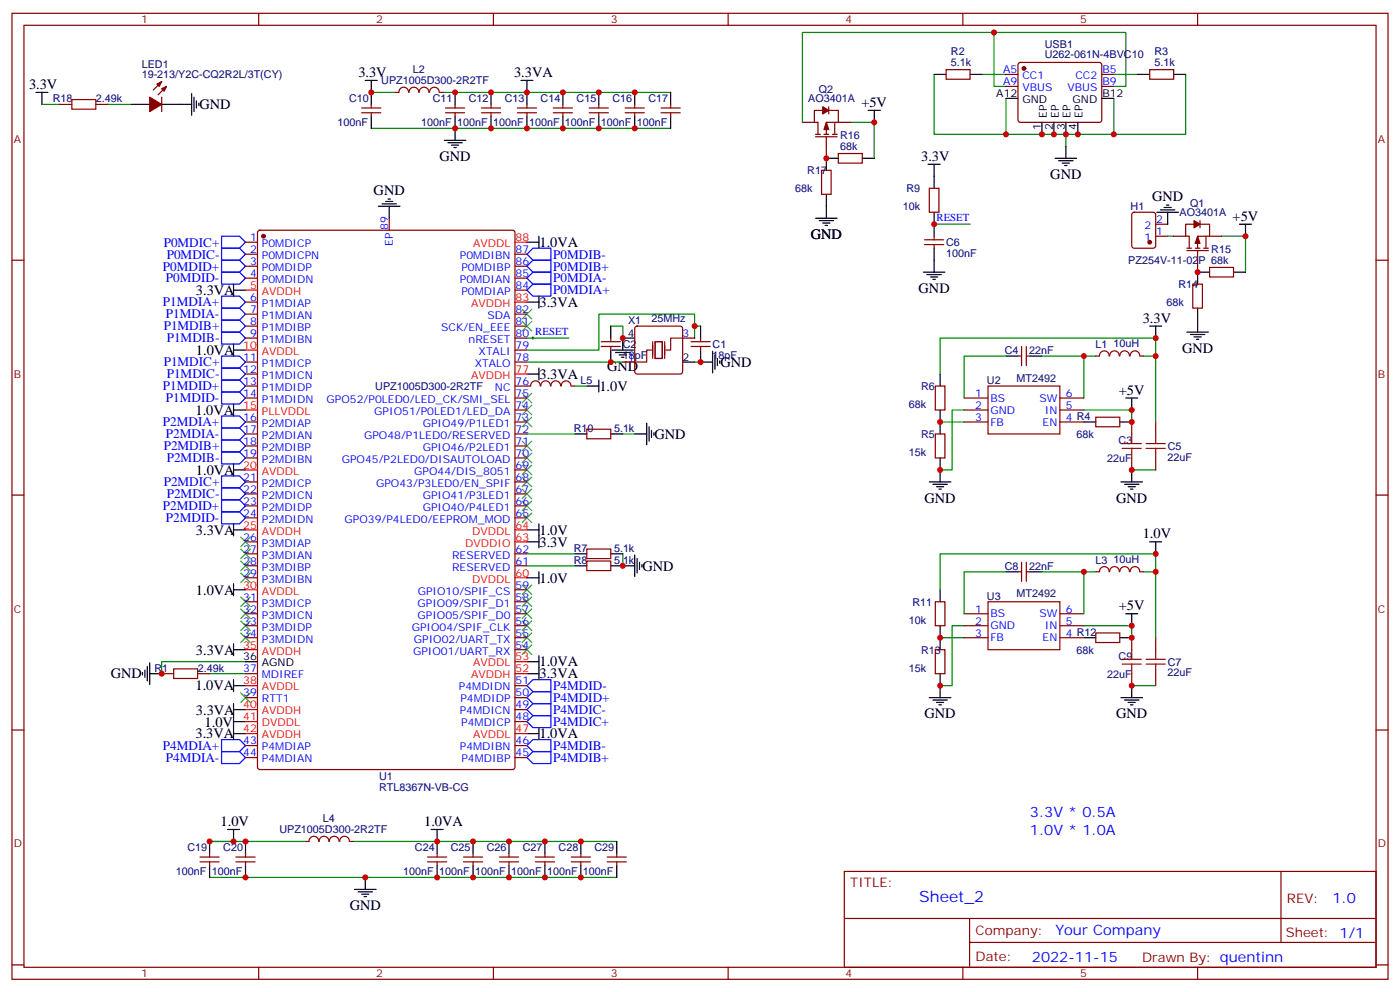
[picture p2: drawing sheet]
<svg xmlns="http://www.w3.org/2000/svg" width="412mm" height="292mm" viewBox="0 0 412 292" stroke-linecap="round" stroke-linejoin="round" font-family="sans-serif">
<g fill="none" stroke="#870000" stroke-width=".35">
<path d="M3.5 3.9h405.4v284.4h-405.4zM7.1 7.4h398.2v277.3h-398.2zM76.2 3.9v3.5M145.3 3.9v3.5M214.5 3.9v3.5M283.6 3.9v3.5M300.1 18.6l.5-.2h23.2l.5 .2 .3 .5-.1 16.5-.7 .4h-23.5l-.4-.7v-16.2zM352.8 3.9v3.5M17.6 30.7h3.6M28.2 30.7h3.5M47.6 24l-2.4 2.5M47.6 28.6v4.2"/>
<path d="M49 25.4l-2.4 2.5M106.5 33.2h5.7M106.5 31.8h5.7M109.4 30.7v1.1M109.4 33.2v1.1M116.4 27.2h1.1M117.5 27.2a1.41 1.41 0 0 1 1.4-1.5 1.41 1.41 0 0 1 1.4 1.5M120.5 27.2a1.41 1.41 0 0 1 1.4-1.5 1.41 1.41 0 0 1 1.4 1.5M123.5 27.2a1.41 1.41 0 0 1 1.4-1.5 1.41 1.41 0 0 1 1.4 1.5M126.5 27.2a1.41 1.41 0 0 1 1.4-1.5 1.41 1.41 0 0 1 1.5 1.5M129.5 27.2h1M131.2 33.2h5.7"/>
<path d="M131.2 31.8h5.7M134.1 30.7v1.1M134.1 33.2v1.1M141.8 33.2h5.7M141.8 31.8h5.7M144.6 30.7v1.1M144.6 33.2v1.1M152.4 33.2h5.6M152.4 31.8h5.6M155.2 30.7v1.1M155.2 33.2v1.1M163 33.2h5.6"/>
<path d="M163 31.8h5.6M165.8 30.7v1.1M165.8 33.2v1.1M173.6 33.2h5.6M173.6 31.8h5.6M176.4 30.7v1.1M176.4 33.2v1.1M184.1 33.2h5.7M184.1 31.8h5.7M187 30.7v1.1M187 33.2v1.1M194.7 33.2h5.7"/>
<path d="M194.7 31.8h5.7M197.6 30.7v1.1M197.6 33.2v1.1M236.4 36h3.5M240.2 39.5h1.5M242.4 32.5h-2.5v3.5h1v3.5M242.7 39.5h1.4M244.1 32.5h2.8v3.5M244.1 31.4v2.1M245.2 39.5h1.4M245.9 36v3.5M246.9 36h-3.5v3.5"/>
<path d="M246.9 36h3.6M278.7 20.5h7.1v2.8h-7.1zM296.3 21.9h3.6M296.3 25.4h3.6M324.6 21.9h3.5M324.6 25.4h3.5M338.7 20.5h7v2.8h-7zM240.2 40.3h6.4M242 50.1h2.8v7.1h-2.8zM243.4 40.3v6.3M246.9 45.2h7.1v2.8h-7.1zM273.8 55.4h2.8v7.1h-2.8z"/>
<path d="M3.5 76.6h3.6M72.3 71.3h3.5M72.3 74.8h3.5M72.3 78.4h3.5M76.1 68l.5-.2h74.4l.6 .4 .1 157.6-.5 .7h-74.6l-.7-.4-.1-157.6zM114.7 64.2v3.6M151.7 74.8h3.5M151.7 78.4h3.5M272.3 72h5.7M272.3 70.6h5.7M275.2 69.5v1.1M275.2 72v1.1"/>
<path d="M333.6 62.7l.5-.2h5.6l.7 .4v9.5l-.4 .6-5.9 .1-.7-.5v-9.4zM340.4 69.5h3.6M340.4 66h3.6M345.7 69.5h3.5M349.6 73.8h6.4M349.6 73.1h1.4M351.7 66h-2.5v3.5h1.1v3.6M352.1 73.1h1.4M352.8 73.8v6.3M353.5 66h2.8v3.5M353.5 64.9v2.2M354.5 73.1h1.5"/>
<path d="M355.2 69.5v3.6M356.3 78.7h7.1v2.8h-7.1zM356.3 69.5h-3.5v3.6M356.3 69.5h3.5M405.3 76.6h3.6M72.3 99.5h3.5M72.3 81.9h3.5M72.3 88.9h3.5M72.3 92.5h3.5M72.3 96h3.5M151.7 99.5h3.5M151.7 81.9h3.5"/>
<path d="M151.7 92.5h3.5M151.7 96h3.5M151.7 85.4h3.5M179.9 99.5v1.1M187.2 96.2l.5-.2h12.7l.5 .2 .2 .5v12.7l-.3 .5-.4 .2h-12.7l-.5-.2-.2-.5v-12.7zM201.1 99.5h3.5M206.4 99.5v1.1M351.4 83.6h2.8v7.1h-2.8zM72.3 113.6h3.5M72.3 117.2h3.5M72.3 106.6h3.5M72.3 110.1h3.5"/>
<path d="M151.7 113.6h4.6M151.7 117.2h3.5M151.7 106.6h3.5M151.7 103h3.5M156.3 113.6a1.41 1.41 0 0 1 1.4-1.5 1.41 1.41 0 0 1 1.4 1.5M159.3 113.6a1.41 1.41 0 0 1 1.4-1.5 1.41 1.41 0 0 1 1.4 1.5M162.3 113.6a1.41 1.41 0 0 1 1.4-1.5 1.41 1.41 0 0 1 1.4 1.5M165.3 113.6a1.41 1.41 0 0 1 1.5-1.5 1.41 1.41 0 0 1 1.4 1.5M168.3 113.6h1M177.1 102h5.6M177.1 100.6h5.6M179.9 102v1"/>
<path d="M183.4 106.6h3.6M203.6 102h5.6M203.6 100.6h5.6M206.4 102v1M275.5 113.6h2.8v7.1h-2.8zM284 117.2h7M291 113.6h21.2v14.1h-21.2zM299.9 104.8h1M300.9 102v5.6M302.3 102v5.6M302.3 104.8h1.1M312.2 117.2h7.1"/>
<path d="M326.7 104.8a1.41 1.41 0 0 0-1.4-1.5 1.41 1.41 0 0 0-1.4 1.5h-1.1M326.9 104.8a1.41 1.41 0 0 1 1.4-1.5 1.41 1.41 0 0 1 1.4 1.5M329.9 104.8a1.41 1.41 0 0 1 1.4-1.5 1.41 1.41 0 0 1 1.4 1.5M332.9 104.8a1.41 1.41 0 0 1 1.4-1.5 1.41 1.41 0 0 1 1.4 1.5M335.8 104.8h1.1M72.3 124.2h3.5M72.3 127.7h3.5M72.3 131.3h3.5M72.3 134.8h3.5M151.7 120.7h3.5M151.7 124.2h3.5M151.7 127.7h3.5"/>
<path d="M151.7 131.3h3.5M151.7 134.8h3.5M151.7 138.3h3.5M172.9 126.3h7v2.9h-7zM275.5 127.7h2.8v7.1h-2.8zM284 120.7h7M284 124.2h7M312.2 120.7h7.1M312.2 124.2h7.1M322.8 122.8h7v2.8h-7zM333.4 124.2v3.5M333.4 134.8v3.5"/>
<path d="M340.4 124.2v3.5M340.4 134.8v3.5M3.5 145.7h3.6M72.3 141.9h3.5M72.3 145.4h3.5M72.3 148.9h3.5M72.3 152.4h3.5M72.3 159.5h3.5M151.7 141.9h3.5M151.7 145.4h3.5M151.7 148.9h3.5M151.7 152.4h3.5"/>
<path d="M405.3 145.7h3.6M72.3 163h3.5M72.3 166.5h3.5M72.3 170.1h3.5M72.3 177.1h3.5M151.7 163h3.5M151.7 166.5h3.5M151.7 177.1h3.5M151.7 173.6h3.5M172.9 165.1h7v2.9h-7zM172.9 161.6h7v2.8h-7zM275.5 177.1h2.8v7.1h-2.8z"/>
<path d="M291 177.1h21.2v14.1h-21.2zM299.9 168.3h1M300.9 165.5v5.6M302.3 168.3h1.1M302.3 165.5v5.6M322.8 168.3h1M323.9 168.3a1.41 1.41 0 0 1 1.4-1.5 1.41 1.41 0 0 1 1.4 1.5M326.9 168.3a1.41 1.41 0 0 1 1.4-1.5 1.41 1.41 0 0 1 1.4 1.5M329.9 168.3a1.41 1.41 0 0 1 1.4-1.5 1.41 1.41 0 0 1 1.4 1.5M332.9 168.3a1.41 1.41 0 0 1 1.4-1.5 1.41 1.41 0 0 1 1.4 1.5M335.8 168.3h1.1M47.6 198.3h3.6"/>
<path d="M58.2 198.3h3.5M72.3 180.7h3.5M72.3 184.2h3.5M72.3 187.7h3.5M72.3 198.3h3.5M151.7 180.7h3.5M151.7 184.2h3.5M151.7 187.7h3.5M151.7 191.2h3.5M275.5 191.2h2.8v7.1h-2.8zM284 180.7h7M284 184.2h7"/>
<path d="M284 187.7h7M312.2 180.7h7.1M312.2 184.2h7.1M312.2 187.7h7.1M322.8 186.3h7v2.8h-7zM333.4 187.7v3.5M333.4 198.3v3.5M340.4 187.7v3.5M340.4 198.3v3.5M3.5 214.9h3.6M72.3 205.4h3.5M72.3 219.5h3.5"/>
<path d="M151.7 205.4h3.5M151.7 219.5h3.5M151.7 212.4h3.5M151.7 208.9h3.5M151.7 201.8h3.5M405.3 214.9h3.6M72.3 223h3.5M151.7 223h3.5M58.9 253.7h5.7M58.9 252.3h5.7M61.7 251.2v1.1M61.7 253.7v1"/>
<path d="M69.5 253.7h5.6M69.5 252.3h5.6M72.3 251.2v1.1M72.3 253.7v1M93.9 247.7a1.41 1.41 0 0 0-1.4-1.5 1.41 1.41 0 0 0-1.4 1.5h-1.1M94.1 247.7a1.41 1.41 0 0 1 1.4-1.5 1.41 1.41 0 0 1 1.4 1.5M97 247.7a1.41 1.41 0 0 1 1.4-1.5 1.41 1.41 0 0 1 1.4 1.5M100.1 247.7a1.41 1.41 0 0 1 1.4-1.5 1.41 1.41 0 0 1 1.4 1.5M103 247.7h1.1M125.9 253.7h5.7M125.9 252.3h5.7M128.8 251.2v1.1"/>
<path d="M128.8 253.7v1M136.5 253.7h5.7M136.5 252.3h5.7M139.3 251.2v1.1M139.3 253.7v1M147.1 253.7h5.7M147.1 252.3h5.7M149.9 251.2v1.1M149.9 253.7v1M157.7 253.7h5.6M157.7 252.3h5.6M160.5 251.2v1.1"/>
<path d="M160.5 253.7v1M168.3 253.7h5.6M168.3 252.3h5.6M171.1 251.2v1.1M171.1 253.7v1M178.9 253.7h5.6M178.9 252.3h5.6M181.7 251.2v1.1M181.7 253.7v1M248.7 256.5h156.6v28.2h-156.6zM377.3 256.5v20.9M248.7 270.4h156.5"/>
<path d="M285.6 277.4h119.6M285.6 270.4v14.1M3.5 284h3.6M76.2 284.7v3.6M145.3 284.7v3.6M214.5 284.7v3.6M283.6 284.7v3.6M352.8 284.7v3.6M405.3 284h3.6"/>
</g>
<g fill="none" stroke="#008700" stroke-width=".35">
<path d="M292.8 9.6v15.8h3.5M12.3 30.7h5.3M31.7 30.7h7.1M109.4 37.8h88.2M109.4 27.2h7M130.5 27.2h67.1M250.5 36h7v10.6M275.2 21.9v17.6h21.1M289.3 21.9h7M296.3 29v10.5h31.8v-10.5M314 39.5v3.6M328.1 25.4h3.5v-15.8h-95.2v26.4"/>
<path d="M328.1 21.9h7M349.2 21.9v17.6h-21.1M275.2 66h10.6M344 69.5h1.7M359.8 69.5h7.1v10.6M155.2 99.5h12.4M179.9 96h3.5v3.5M204.6 99.5v-7h-28.2v10.5h-21.2M204.6 96h1.8M155.2 106.6h28.2M169.3 113.6h3.6M204.6 106.6h1.8"/>
<path d="M296.3 104.8h-12.3v12.4M306.9 104.8h12.4M322.8 104.8h-3.5v12.4M336.9 104.8h3.5v19.4M340.4 104.8v-5.3h-63.5v10.6M155.2 127.7h14.1M183.4 127.7h3.6M276.9 124.2h7.1M284 120.7h-3.5v17.6h-3.6M319.3 120.7h14.1v3.5M333.4 138.3h7M155.2 166.5h14.1"/>
<path d="M155.2 163h14.1M183.4 163v3.5M296.3 168.3h-12.3v12.4M306.9 168.3h12.4M322.8 168.3h-3.5v12.4M336.9 168.3h3.5v19.4M340.4 168.3v-5.3h-63.5v10.6M61.7 198.3h10.6M72.3 194.8h-24.7v3.5M276.9 187.7h7.1M284 184.2h-3.5v17.6h-3.6M319.3 184.2h14.1v3.5"/>
<path d="M333.4 201.8h7M61.7 258.3h120M61.7 247.7h28.3M104.1 247.7h77.6"/>
</g>
<g fill="none" stroke="#000" stroke-width=".35">
<path d="M10.6 27.2h3.5M12.3 27.2v3.5M38.8 30.7h5.3M47.6 30.7h8.8M56.4 27.6v6.3M57.1 28.6v4.2M57.9 29.7v2.1M58.6 30.4v.7M107.6 23.7h3.5M109.4 23.7v7M109.4 34.3v3.5M134.1 27.2v3.5"/>
<path d="M134.1 34.3v7M144.6 27.2v3.5M144.6 34.3v3.5M153.5 23.7h3.5M155.2 23.7v7M155.2 34.3v3.5M165.8 27.2v3.5M165.8 34.3v3.5M176.4 27.2v3.5M176.4 34.3v3.5M187 27.2v3.5M187 34.3v3.5"/>
<path d="M197.6 27.2v3.5M197.6 34.3v3.5M255.8 32.5h3.5M257.5 32.5v3.5M275.2 21.9h3.5M285.8 21.9h3.5M296.3 29h3.6M306.9 36v3.5M310.4 36v3.5M314 36v3.5M317.5 36v3.5M324.6 29h3.5"/>
<path d="M335.1 21.9h3.6M345.7 21.9h3.5M113.6 59.3h2.1M114.3 58.6h.7M130.9 41.3h6.3M131.9 42h4.3M133 42.7h2.1M133.7 43.4h.7M243.4 57.2v7M246.9 46.6h-3.5v3.5M254 46.6h3.5M273.4 48.4h3.5"/>
<path d="M275.2 48.4v7M310.8 46.6h6.3M311.9 47.3h4.2M312.9 48h2.1M313.6 48.7h.7M314 43.1v3.5M111.5 60.7h6.3M112.5 60h4.3M114.7 60.7v3.5M155.2 71.3h3.5M158.7 69.5v3.6M240.2 64.2h6.4"/>
<path d="M241.3 64.9h4.2M242.4 65.7h2.1M243.1 66.4h.7M275.2 62.5v7M275.2 73.1v7M340.8 62.5h6.3M341.8 61.8h4.3M342.9 61.1h2.1M343.6 60.4h.7M344 62.5v3.5M365.1 66h3.6M366.9 66v3.5"/>
<path d="M68.8 83.6v3.6M68.8 85.4h3.5M155.2 88.9h3.5M158.7 87.2v3.5M179.9 96v3.5M187 99.5h-3.6v3.5M206.4 96v3.5M272 80.1h6.3M273 80.8h4.3M274.1 81.5h2.1M274.8 82.2h.7M338.7 96h3.5"/>
<path d="M340.4 96v3.5M349.6 97.8h6.4M350.7 98.5h4.2M351.7 99.2h2.1M352.4 99.9h.7M352.8 90.7v7.1M356.3 80.1h-3.5v3.5M363.4 80.1h3.5M68.8 101.3v3.5M68.8 118.9v3.5M68.8 103h3.5M155.2 110.1h3.5"/>
<path d="M158.7 108.3v3.6M172.9 113.6h3.5M176.4 111.9v3.5M179.9 103v3.6M180.3 103h6.3M181.3 103.8h4.3M182.4 104.5h2.1M183.1 105.2h.7M201.1 106.6h3.5M206.4 103v3.6h3.5M209.9 103.4v6.3M210.6 104.5v4.2"/>
<path d="M211.3 105.5v2.1M212 106.2v.7M276.9 110.1v3.5M296.3 104.8h3.6M303.4 104.8h3.5M331.6 117.2h3.5M333.4 117.2v3.5M68.8 120.7h3.5M68.8 136.6v3.5M68.8 138.3h3.5M169.3 127.7h3.6M179.9 127.7h3.5"/>
<path d="M187 127.7h3.5M190.5 124.6v6.3M191.2 125.6v4.3M191.9 126.7v2.1M192.6 127.4v.7M276.9 120.7v7M276.9 134.8v7.1M319.3 124.2h3.5M329.8 124.2h3.6M333.4 138.3v3.6M68.8 154.2v3.5M68.8 156h3.5"/>
<path d="M155.2 156h3.5M155.2 159.5h3.5M158.7 154.2v7.1M273.8 141.9h6.3M274.8 142.6h4.2M275.9 143.3h2.1M276.6 144h.7M330.2 141.9h6.3M331.3 142.6h4.2M332.3 143.3h2.1M333 144h.7M338.7 159.5h3.5"/>
<path d="M340.4 159.5v3.5M68.8 171.8v3.6M68.8 173.6h3.5M155.2 170.1h3.5M158.7 168.3v3.5M169.3 166.5h3.6M169.3 163h3.6M179.9 166.5h7.1M179.9 163h3.5M187 163.4v6.3M187.7 164.4v4.3M188.4 165.5v2.1"/>
<path d="M189.1 166.2v.7M276.9 173.6v3.5M296.3 168.3h3.6M303.4 168.3h3.5M42 197.9v.7M42.7 197.2v2.2M43.4 196.2v4.2M44.1 198.3h3.5M44.1 195.1v6.4M68.8 189.5v3.5M68.8 191.2h3.5M72.3 194.8h3.5"/>
<path d="M155.2 194.8h3.5M155.2 198.3h3.5M158.7 193v7.1M276.9 184.2v7M276.9 198.3v7.1M319.3 187.7h3.5M329.8 187.7h3.6M331.6 180.7h3.5M333.4 180.7v3.5M68.8 200.1v3.5M68.8 207.1v10.6M68.8 201.8h3.5"/>
<path d="M68.8 215.9h3.5M68.8 212.4h3.5M68.8 208.9h3.5M155.2 215.9h3.5M158.7 214.2v3.5M273.8 205.4h6.3M274.8 206.1h4.2M275.9 206.8h2.1M276.6 207.5h.7M330.2 205.4h6.3M331.3 206.1h4.2M332.3 206.8h2.1"/>
<path d="M333 207.5h.7M333.4 201.8v3.6M61.7 247.7v3.5M61.7 254.7v3.6M67 244.2h3.6M68.8 244.2v3.5M72.3 247.7v3.5M72.3 254.7v3.6M107.6 258.3v3.5M127 244.2h3.5M128.8 244.2v7M128.8 254.7v3.6"/>
<path d="M139.3 247.7v3.5M139.3 254.7v3.6M149.9 247.7v3.5M149.9 254.7v3.6M160.5 247.7v3.5M160.5 254.7v3.6M171.1 247.7v3.5M171.1 254.7v3.6M181.7 247.7v3.5M181.7 254.7v3.6M104.4 261.8h6.4M105.5 262.5h4.2"/>
<path d="M106.5 263.2h2.2M107.2 263.9h.7"/>
</g>
<g fill="#870000" stroke="#870000" stroke-width=".35">
<path d="M44.1 28.6l3.5 2.1-3.5 2.1z"/>
<path d="M47.6 26.1l1.4-.7-.7 1.4z"/>
<path d="M46.2 24.7l1.4-.7-.7 1.4z"/>
<path d="M243.4 36l.7 2.1h-1.4z"/>
<path d="M242.4 31.4l1.7 1.1-1.7 1z"/>
<path d="M352.8 69.5l.7 2.1h-1.4z"/>
<path d="M351.7 64.9l1.8 1.1-1.8 1.1z"/>
<circle cx="338.7" cy="71.3" r=".53"/>
<circle cx="301.6" cy="20.1" r=".53"/>
<circle cx="77.6" cy="69.5" r=".53"/>
</g>
<g fill="none" stroke="#a10000" stroke-width=".35">
<path d="M21.2 29.3h7v2.8h-7zM330.6 132h5.6M330.6 130.6h5.6M333.4 127.7v2.9M333.4 132v2.8M337.6 132h5.7M337.6 130.6h5.7M340.4 127.7v2.9M340.4 132v2.8M51.2 196.9h7v2.8h-7zM330.6 195.5h5.6M330.6 194.1h5.6"/>
<path d="M333.4 191.2v2.9M333.4 195.5v2.8M337.6 195.5h5.7M337.6 194.1h5.7M340.4 191.2v2.9M340.4 195.5v2.8"/>
</g>
<g fill="none" stroke="#3c3" stroke-width=".35">
<path d="M153.8 94.6l2.8 2.8M153.8 91.1l2.8 2.8M156.6 94.6l-2.8 2.8M156.6 91.1l-2.8 2.8M153.8 119.3l2.8 2.8M153.8 115.7l2.8 2.9M156.6 119.3l-2.8 2.8M156.6 115.7l-2.8 2.9M153.8 133.4l2.8 2.8M153.8 129.9l2.8 2.8M153.8 122.8l2.8 2.8M153.8 136.9l2.8 2.8"/>
<path d="M156.6 133.4l-2.8 2.8M156.6 129.9l-2.8 2.8M156.6 122.8l-2.8 2.8M156.6 136.9l-2.8 2.8M70.9 158.1l2.8 2.8M73.7 158.1l-2.8 2.8M153.8 151l2.8 2.8M153.8 147.5l2.8 2.8M153.8 144l2.8 2.8M153.8 140.4l2.8 2.9M156.6 151l-2.8 2.8M156.6 147.5l-2.8 2.8"/>
<path d="M156.6 144l-2.8 2.8M156.6 140.4l-2.8 2.9M70.9 179.2l2.8 2.9M70.9 175.7l2.8 2.8M70.9 168.7l2.8 2.8M70.9 165.1l2.8 2.9M70.9 161.6l2.8 2.8M73.7 179.2l-2.8 2.9M73.7 175.7l-2.8 2.8M73.7 168.7l-2.8 2.8M73.7 165.1l-2.8 2.9M73.7 161.6l-2.8 2.8"/>
<path d="M153.8 172.2l2.8 2.8M153.8 175.7l2.8 2.8M153.8 179.2l2.8 2.9M156.6 172.2l-2.8 2.8M156.6 175.7l-2.8 2.8M156.6 179.2l-2.8 2.9M70.9 186.3l2.8 2.8M70.9 182.8l2.8 2.8M73.7 186.3l-2.8 2.8M73.7 182.8l-2.8 2.8M153.8 182.8l2.8 2.8M153.8 186.3l2.8 2.8"/>
<path d="M153.8 189.8l2.8 2.9M156.6 182.8l-2.8 2.8M156.6 186.3l-2.8 2.8M156.6 189.8l-2.8 2.9M70.9 203.9l2.8 2.9M73.7 203.9l-2.8 2.9"/>
</g>
<g fill="none" stroke="#00f" stroke-width=".35">
<path d="M65.3 76.6h5.3l1.7 1.8-1.7 1.7h-5.3zM65.3 73.1h5.3l1.7 1.7-1.7 1.8h-5.3zM65.3 69.5h5.3l1.7 1.8-1.7 1.8h-5.3zM155.2 74.8l1.8-1.7h5.3v3.5h-5.3zM155.2 78.4l1.8-1.8h5.3v3.5h-5.3zM65.3 97.8h5.3l1.7 1.7-1.7 1.8h-5.3zM65.3 94.2h5.3l1.7 1.8-1.7 1.8h-5.3zM65.3 90.7h5.3l1.7 1.8-1.7 1.7h-5.3zM65.3 87.2h5.3l1.7 1.7-1.7 1.8h-5.3zM65.3 80.1h5.3l1.7 1.8-1.7 1.7h-5.3zM155.2 81.9l1.8-1.8h5.3v3.5h-5.3zM157 83.6h5.3v3.6h-5.3l-1.8-1.8z"/>
<path d="M65.3 104.8h5.3l1.7 1.8-1.7 1.7h-5.3zM65.3 108.3h5.3l1.7 1.8-1.7 1.8h-5.3zM65.3 111.9h5.3l1.7 1.7-1.7 1.8h-5.3zM65.3 115.4h5.3l1.7 1.8-1.7 1.7h-5.3zM65.3 133h5.3l1.7 1.8-1.7 1.8h-5.3zM65.3 129.5h5.3l1.7 1.8-1.7 1.7h-5.3zM65.3 126h5.3l1.7 1.7-1.7 1.8h-5.3zM65.3 122.4h5.3l1.7 1.8-1.7 1.8h-5.3zM65.3 140.1h5.3l1.7 1.8-1.7 1.7h-5.3zM65.3 143.6h5.3l1.7 1.8-1.7 1.7h-5.3zM65.3 147.1h5.3l1.7 1.8-1.7 1.8h-5.3zM65.3 150.7h5.3l1.7 1.7-1.7 1.8h-5.3z"/>
<path d="M65.3 217.7h5.3l1.7 1.8-1.7 1.7h-5.3zM155.2 201.8l1.8-1.7h5.3v3.5h-5.3zM155.2 205.4l1.8-1.8h5.3v3.5h-5.3zM155.2 212.4l1.8-1.8h5.3v3.6h-5.3zM155.2 208.9l1.8-1.8h5.3v3.5h-5.3zM155.2 219.5l1.8-1.8h5.3v3.5h-5.3zM65.3 221.2h5.3l1.7 1.8-1.7 1.8h-5.3zM155.2 223l1.8-1.8h5.3v3.6h-5.3z"/>
</g>
<path d="M274.8 66h.7M275.2 65.7v.7M156.6 99.5h.7M157 99.2v.7" fill="none" stroke="#000" stroke-width=".29"/>
<path d="M201.1 99.5h-3.5v3.5h-1.5M191.9 103h-1.4v3.6h-3.5M192.3 100.6v4.9M193 100.6h2.1v4.9h-2.1zM195.8 100.6v4.9" fill="none" stroke="#870012" stroke-width=".35"/>
<g fill="none" stroke="#f00" stroke-width=".35">
<path d="M151.7 71.3h3.5M72.3 85.4h3.5M151.7 88.9h3.5M72.3 103h3.5M151.7 110.1h3.5M72.3 120.7h3.5M72.3 138.3h3.5M72.3 156h3.5M151.7 156h3.5M151.7 159.5h3.5M72.3 173.6h3.5M151.7 170.1h3.5"/>
<path d="M72.3 191.2h3.5M151.7 198.3h3.5M151.7 194.8h3.5M72.3 201.8h3.5M72.3 208.9h3.5M72.3 212.4h3.5M72.3 215.9h3.5M151.7 215.9h3.5"/>
</g>
<g fill="#c00">
<circle cx="292.8" cy="9.6" r=".88"/>
<circle cx="257.5" cy="36" r=".88"/>
<circle cx="243.4" cy="46.6" r=".88"/>
<circle cx="171.1" cy="258.3" r=".88"/>
<circle cx="160.5" cy="258.3" r=".88"/>
<circle cx="149.9" cy="258.3" r=".88"/>
<circle cx="139.3" cy="258.3" r=".88"/>
<circle cx="128.8" cy="258.3" r=".88"/>
<circle cx="107.6" cy="258.3" r=".88"/>
<circle cx="72.3" cy="258.3" r=".88"/>
<circle cx="171.1" cy="247.7" r=".88"/>
<circle cx="160.5" cy="247.7" r=".88"/>
<circle cx="149.9" cy="247.7" r=".88"/>
<circle cx="139.3" cy="247.7" r=".88"/>
<circle cx="128.8" cy="247.7" r=".88"/>
<circle cx="72.3" cy="247.7" r=".88"/>
<circle cx="61.7" cy="247.7" r=".88"/>
<circle cx="68.8" cy="247.7" r=".88"/>
<circle cx="187" cy="37.8" r=".88"/>
<circle cx="176.4" cy="37.8" r=".88"/>
<circle cx="165.8" cy="37.8" r=".88"/>
<circle cx="155.2" cy="37.8" r=".88"/>
<circle cx="144.6" cy="37.8" r=".88"/>
<circle cx="134.1" cy="37.8" r=".88"/>
<circle cx="187" cy="27.2" r=".88"/>
<circle cx="176.4" cy="27.2" r=".88"/>
<circle cx="165.8" cy="27.2" r=".88"/>
<circle cx="144.6" cy="27.2" r=".88"/>
<circle cx="155.2" cy="27.2" r=".88"/>
<circle cx="134.1" cy="27.2" r=".88"/>
<circle cx="109.4" cy="27.2" r=".88"/>
<circle cx="275.2" cy="66" r=".88"/>
<circle cx="366.9" cy="69.5" r=".88"/>
<circle cx="352.8" cy="80.1" r=".88"/>
<circle cx="47.6" cy="198.3" r=".88"/>
<circle cx="276.9" cy="187.7" r=".88"/>
<circle cx="319.3" cy="168.3" r=".88"/>
<circle cx="333.4" cy="187.7" r=".88"/>
<circle cx="333.4" cy="184.2" r=".88"/>
<circle cx="333.4" cy="201.8" r=".88"/>
<circle cx="276.9" cy="201.8" r=".88"/>
<circle cx="340.4" cy="168.3" r=".88"/>
<circle cx="340.4" cy="163" r=".88"/>
<circle cx="183.4" cy="166.5" r=".88"/>
<circle cx="340.4" cy="99.5" r=".88"/>
<circle cx="340.4" cy="104.8" r=".88"/>
<circle cx="276.9" cy="138.3" r=".88"/>
<circle cx="276.9" cy="124.2" r=".88"/>
<circle cx="333.4" cy="138.3" r=".88"/>
<circle cx="333.4" cy="120.7" r=".88"/>
<circle cx="333.4" cy="124.2" r=".88"/>
<circle cx="319.3" cy="104.8" r=".88"/>
<circle cx="296.3" cy="39.5" r=".88"/>
<circle cx="328.1" cy="39.5" r=".88"/>
<circle cx="317.5" cy="39.5" r=".88"/>
<circle cx="306.9" cy="39.5" r=".88"/>
<circle cx="314" cy="39.5" r=".88"/>
<circle cx="310.4" cy="39.5" r=".88"/>
<circle cx="183.4" cy="99.5" r=".88"/>
<circle cx="204.6" cy="96" r=".88"/>
<circle cx="206.4" cy="106.6" r=".88"/>
<circle cx="179.9" cy="106.6" r=".88"/>
</g>
<text font-size="4.6" fill="#00f" x="270.8" y="265.5">Sheet_2</text>
<g font-size="4.2">
<text x="105.6" y="22.7">3.3V</text>
<text x="151.4" y="22.7">3.3VA</text>
<text x="8.5" y="26.2">3.3V</text>
<text x="58.7" y="32.1">GND</text>
<text x="253.7" y="31.5">+5V</text>
<text x="129.5" y="47.4">GND</text>
<text x="271.4" y="47.3">3.3V</text>
<text x="309.4" y="52.7">GND</text>
<text x="110.1" y="57.4">GND</text>
<text x="339.4" y="59.2">GND</text>
<text x="363.1" y="65">+5V</text>
<text x="238.8" y="70.3">GND</text>
<text x="158.9" y="72.8">1.0VA</text>
<text x="57.7" y="86.9">3.3VA</text>
<text x="270.6" y="86.2">GND</text>
<text x="158.9" y="90.3">3.3VA</text>
<text x="336.6" y="95">3.3V</text>
<text x="57.7" y="104.5">1.0VA</text>
<text x="348.2" y="103.9">GND</text>
<text x="158.9" y="111.5">3.3VA</text>
<text x="178.9" y="109.1">GND</text>
<text x="212.2" y="108.1">GND</text>
<text x="176.6" y="115.1">1.0V</text>
<text x="329.6" y="116.1">+5V</text>
<text x="57.6" y="122.1">1.0VA</text>
<text x="192.8" y="129.2">GND</text>
<text x="57.7" y="139.8">1.0VA</text>
<text x="272.4" y="148">GND</text>
<text x="328.8" y="148">GND</text>
<text x="57.7" y="157.4">3.3VA</text>
<text x="158.9" y="157.4">1.0V</text>
<text x="158.9" y="160.9">3.3V</text>
<text x="336.6" y="158.5">1.0V</text>
<text x="189.3" y="168">GND</text>
<text x="158.9" y="171.6">1.0V</text>
<text x="57.7" y="175.1">1.0VA</text>
<text x="329.6" y="179.6">+5V</text>
<text x="57.7" y="192.7">3.3VA</text>
<text x="158.9" y="196.2">1.0VA</text>
<text x="32.6" y="199.7">GND</text>
<text x="57.6" y="203.2">1.0VA</text>
<text x="158.9" y="199.7">3.3VA</text>
<text x="57.7" y="210.4">3.3VA</text>
<text x="60.3" y="213.9">1.0V</text>
<text x="272.4" y="211.5">GND</text>
<text x="328.8" y="211.5">GND</text>
<text x="57.6" y="217.3">3.3VA</text>
<text x="158.9" y="217.3">1.0VA</text>
<text x="65" y="243.1">1.0V</text>
<text x="125" y="243.1">1.0VA</text>
<text x="103" y="267.9">GND</text>
</g>
<g font-size="4.2" fill="#00f">
<text x="303.4" y="245.9">1.0V * 1.0A</text>
<text x="303.4" y="240.6">3.3V * 0.5A</text>
<text x="392.5" y="265.8">1.0</text>
<text x="310.9" y="275.3">Your Company</text>
<text x="304" y="283.1">2022-11-15</text>
</g>
<g font-size="3.9" fill="#00f">
<text x="48.2" y="72.6">P0MDIC+</text>
<text x="49.1" y="76.1">P0MDIC-</text>
<text x="163" y="76.1">P0MDIB-</text>
<text x="48" y="79.6">P0MDID+</text>
<text x="48.9" y="83.1">P0MDID-</text>
<text x="163" y="83.1">P0MDIA-</text>
<text x="163" y="79.6">P0MDIB+</text>
<text x="163" y="86.7">P0MDIA+</text>
<text x="48" y="90.2">P1MDIA+</text>
<text x="48.9" y="93.7">P1MDIA-</text>
<text x="48.2" y="97.2">P1MDIB+</text>
<text x="49.1" y="100.8">P1MDIB-</text>
<text x="48.2" y="107.8">P1MDIC+</text>
<text x="49.1" y="111.4">P1MDIC-</text>
<text x="48" y="114.9">P1MDID+</text>
<text x="48.9" y="118.4">P1MDID-</text>
<text x="48" y="125.5">P2MDIA+</text>
<text x="48.9" y="129">P2MDIA-</text>
<text x="48.2" y="132.5">P2MDIB+</text>
<text x="49.1" y="136.1">P2MDIB-</text>
<text x="48.2" y="143.1">P2MDIC+</text>
<text x="49.1" y="146.6">P2MDIC-</text>
<text x="48" y="150.2">P2MDID+</text>
<text x="48.9" y="153.7">P2MDID-</text>
<text x="163" y="203.1">P4MDID-</text>
<text x="163" y="206.6">P4MDID+</text>
<text x="163" y="210.1">P4MDIC-</text>
<text x="163" y="213.7">P4MDIC+</text>
<text x="48" y="220.7">P4MDIA+</text>
<text x="163" y="220.7">P4MDIB-</text>
<text x="48.9" y="224.2">P4MDIA-</text>
<text x="163" y="224.2">P4MDIB+</text>
</g>
<g font-size="3.9" fill="#800">
<text x="250.5" y="261.1">TITLE:</text>
<text x="379.1" y="265.8">REV:</text>
<text x="287.4" y="275.3">Company:</text>
<text x="378.7" y="275.9">Sheet: 1/1</text>
<text x="287.4" y="283">Date:</text>
<text x="336.4" y="283.1">Drawn By: quentinn</text>
</g>
<g font-size="3.2" fill="#800">
<text x="41.6" y="6.9">1</text>
<text x="110.8" y="6.9">2</text>
<text x="179.9" y="6.9">3</text>
<text x="249.1" y="6.9">4</text>
<text x="318.2" y="6.9">5</text>
<text x="4.1" y="42">A</text>
<text x="405.9" y="42">A</text>
<text x="4.1" y="111.2">B</text>
<text x="405.9" y="111.2">B</text>
<text x="4.1" y="180.3">C</text>
<text x="405.9" y="180.3">C</text>
<text x="4.1" y="249.4">D</text>
<text x="405.9" y="249.4">D</text>
<text x="41.6" y="287.7">1</text>
<text x="110.8" y="287.7">2</text>
<text x="179.9" y="287.7">3</text>
<text x="249.1" y="287.7">4</text>
<text x="318.2" y="287.7">5</text>
</g>
<g font-size="3.2" fill="#000080">
<text x="280.1" y="16.3">R2</text>
<text x="307.8" y="17.1">U262-061N-4BVC10</text>
<text x="307.8" y="14.1">USB1</text>
<text x="340.1" y="16.3">R3</text>
<text x="41.7" y="23">19-213/Y2C-CQ2R2L/3T(CY)</text>
<text x="41.7" y="19.9">LED1</text>
<text x="121.6" y="21.6">L2</text>
<text x="280.1" y="19.4">5.1k</text>
<text x="340.1" y="19.4">5.1k</text>
<text x="112.3" y="24.8">UPZ1005D300-2R2TF</text>
<text x="241.2" y="27.3">Q2</text>
<text x="15.5" y="30.1">R18</text>
<text x="28.3" y="30.1">2.49k</text>
<text x="102.8" y="30.1">C10</text>
<text x="127.5" y="30.1">C11</text>
<text x="138.1" y="30.1">C12</text>
<text x="148.7" y="30.1">C13</text>
<text x="159.3" y="30.1">C14</text>
<text x="169.8" y="30.1">C15</text>
<text x="180.4" y="30.1">C16</text>
<text x="191" y="30.1">C17</text>
<text x="238.1" y="30.1">AO3401A</text>
<text x="99.4" y="37.1">100nF</text>
<text x="124.1" y="37.1">100nF</text>
<text x="134.7" y="37.1">100nF</text>
<text x="145.3" y="37.1">100nF</text>
<text x="155.8" y="37.1">100nF</text>
<text x="166.4" y="37.1">100nF</text>
<text x="177" y="37.1">100nF</text>
<text x="187.6" y="37.1">100nF</text>
<text x="247.5" y="41.1">R16</text>
<text x="247.5" y="44.1">68k</text>
<text x="237.8" y="51.3">R17</text>
<text x="234.2" y="56.6">68k</text>
<text x="267" y="56.6">R9</text>
<text x="266" y="61.8">10k</text>
<text x="333" y="61.9">H1</text>
<text x="347.5" y="63.6">AO3401A</text>
<text x="350.6" y="60.8">Q1</text>
<text x="278.7" y="75.6">100nF</text>
<text x="278.7" y="72.4">C6</text>
<text x="332.4" y="77.7">PZ254V-11-02P 68k</text>
<text x="356.8" y="74.6">R15</text>
<text x="347.2" y="84.8">R14</text>
<text x="185" y="95.4">X1</text>
<text x="191.9" y="94.9">25MHz</text>
<text x="343.6" y="90.1">68k</text>
<text x="183.4" y="105.6">18pF</text>
<text x="183.4" y="102.4">C2</text>
<text x="209.9" y="105.6">18pF</text>
<text x="209.9" y="102.4">C1</text>
<text x="296" y="104.3">C4</text>
<text x="303.2" y="104.3">22nF</text>
<text x="322.7" y="102.4">L1</text>
<text x="328" y="102.2">10uH</text>
<text x="171" y="113">L5</text>
<text x="290.7" y="113.1">U2</text>
<text x="299.4" y="112.4">MT2492</text>
<text x="110.5" y="114.8">UPZ1005D300-2R2TF</text>
<text x="271.3" y="114.8">R6</text>
<text x="267.8" y="120.1">68k</text>
<text x="169" y="127.1">R10</text>
<text x="180.9" y="127.1">5.1k</text>
<text x="271.3" y="128.9">R5</text>
<text x="317.1" y="128.9">68k</text>
<text x="329.5" y="130.6">C3</text>
<text x="267.8" y="134.2">15k</text>
<text x="326.1" y="135.9">22uF</text>
<text x="344" y="135.6">22uF</text>
<text x="344" y="132.5">C5</text>
<text x="169" y="165.9">R8</text>
<text x="169" y="162.4">R7</text>
<text x="180.9" y="165.9">5.1k</text>
<text x="180.9" y="162.4">5.1k</text>
<text x="296" y="167.8">C8</text>
<text x="303.2" y="167.8">22nF</text>
<text x="322.7" y="165.9">L3</text>
<text x="328" y="165.7">10uH</text>
<text x="268.7" y="178.3">R11</text>
<text x="290.7" y="176.6">U3</text>
<text x="299.4" y="175.9">MT2492</text>
<text x="267.8" y="183.6">10k</text>
<text x="45.5" y="197.7">R1</text>
<text x="58.2" y="197.7">2.49k</text>
<text x="267.8" y="197.7">15k</text>
<text x="271.3" y="192.4">R13</text>
<text x="317.1" y="192.4">68k</text>
<text x="329.5" y="194.1">C9</text>
<text x="344" y="196">C7</text>
<text x="326.1" y="199.4">22uF</text>
<text x="344" y="199.1">22uF</text>
<text x="111.7" y="232.8">RTL8367N-VB-CG</text>
<text x="111.7" y="229.7">U1</text>
<text x="82.3" y="245.3">UPZ1005D300-2R2TF</text>
<text x="95.1" y="242.1">L4</text>
<text x="55.2" y="250.6">C19</text>
<text x="65.8" y="250.6">C20</text>
<text x="122.2" y="250.6">C24</text>
<text x="132.8" y="250.6">C25</text>
<text x="143.4" y="250.6">C26</text>
<text x="154" y="250.6">C27</text>
<text x="164.6" y="250.6">C28</text>
<text x="175.1" y="250.6">C29</text>
<text x="51.8" y="257.6">100nF</text>
<text x="62.4" y="257.6">100nF</text>
<text x="118.8" y="257.6">100nF</text>
<text x="129.4" y="257.6">100nF</text>
<text x="140" y="257.6">100nF</text>
<text x="150.6" y="257.6">100nF</text>
<text x="161.1" y="257.6">100nF</text>
<text x="171.7" y="257.6">100nF</text>
</g>
<g font-size="3.2" fill="#00f">
<text x="295.5" y="21.6">A5</text>
<text x="301.2" y="23.3">CC1</text>
<text x="316.8" y="23.3">CC2</text>
<text x="324.7" y="21.6">B5</text>
<text x="295.5" y="25.1">A9</text>
<text x="301.2" y="26.8">VBUS</text>
<text x="314.4" y="26.8">VBUS</text>
<text x="324.7" y="25.1">B9</text>
<text x="275.9" y="65.1">RESET</text>
<text x="340.6" y="65.7">2</text>
<text x="73.7" y="70.9">1</text>
<text x="114.3" y="67.8" transform="rotate(-90 114.3 67.8)">89</text>
<text x="337.1" y="70.9">1</text>
<text x="337.1" y="67.4">2</text>
<text x="340.6" y="69.2">1</text>
<text x="73.7" y="74.5">2</text>
<text x="73.7" y="78">3</text>
<text x="77.2" y="72.7">P0MDICP</text>
<text x="77.2" y="76.2">P0MDICPN</text>
<text x="115.7" y="72.4" transform="rotate(-90 115.7 72.4)">EP</text>
<text x="135.5" y="76.2">P0MDIBN</text>
<text x="151.9" y="78">86</text>
<text x="151.9" y="74.5">87</text>
<text x="73.7" y="81.5">4</text>
<text x="77.2" y="79.8">P0MDIDP</text>
<text x="77.2" y="83.3">P0MDIDN</text>
<text x="135.5" y="83.3">P0MDIAN</text>
<text x="135.9" y="79.8">P0MDIBP</text>
<text x="151.9" y="81.5">85</text>
<text x="73.7" y="88.6">6</text>
<text x="135.9" y="86.8">P0MDIAP</text>
<text x="151.9" y="85.1">84</text>
<text x="73.7" y="92.1">7</text>
<text x="73.7" y="95.6">8</text>
<text x="77.2" y="90.3">P1MDIAP</text>
<text x="77.2" y="93.9">P1MDIAN</text>
<text x="143.6" y="93.9">SDA</text>
<text x="151.9" y="95.6">81</text>
<text x="151.9" y="92.1">82</text>
<text x="73.7" y="99.2">9</text>
<text x="77.2" y="97.4">P1MDIBP</text>
<text x="77.2" y="100.9">P1MDIBN</text>
<text x="129.9" y="97.4">SCK/EN_EEE</text>
<text x="138" y="100.9">nRESET</text>
<text x="151.9" y="99.2">80 RESET</text>
<text x="201.1" y="99.2">3</text>
<text x="71.6" y="106.2">11</text>
<text x="77.2" y="108">P1MDICP</text>
<text x="139.8" y="108">XTALO</text>
<text x="141" y="104.5">XTALI</text>
<text x="151.9" y="106.2">78</text>
<text x="151.9" y="102.7">79</text>
<text x="185" y="106.2">1</text>
<text x="71.6" y="109.7">12</text>
<text x="71.6" y="113.3">13</text>
<text x="77.2" y="111.5">P1MDICN</text>
<text x="151.9" y="113.3">76</text>
<text x="71.6" y="116.8">14</text>
<text x="77.2" y="115">P1MDIDP</text>
<text x="77.2" y="118.6">P1MDIDN</text>
<text x="96.2" y="118.6">GPO52/P0LED0/LED_CK/SMI_SEL</text>
<text x="145.8" y="115">NC</text>
<text x="151.9" y="116.8">75</text>
<text x="287.3" y="116.8">1</text>
<text x="291.7" y="118.2">BS</text>
<text x="306.2" y="118.2">SW</text>
<text x="314" y="116.8">6</text>
<text x="71.6" y="123.9">16</text>
<text x="77.2" y="125.6">P2MDIAP</text>
<text x="110.3" y="122.1">GPIO51/P0LED1/LED_DA</text>
<text x="124.5" y="125.6">GPIO49/P1LED1</text>
<text x="151.9" y="123.9">73</text>
<text x="151.9" y="120.3">74</text>
<text x="287.3" y="120.3">2</text>
<text x="287.3" y="123.9">3</text>
<text x="291.7" y="121.7">GND</text>
<text x="291.7" y="125.3">FB</text>
<text x="307.1" y="125.3">EN</text>
<text x="307.8" y="121.7">IN</text>
<text x="314" y="123.9">4 R4</text>
<text x="314" y="120.3">5</text>
<text x="71.6" y="127.4">17</text>
<text x="71.6" y="130.9">18</text>
<text x="77.2" y="129.2">P2MDIAN</text>
<text x="107.2" y="129.2">GPO48/P1LED0/RESERVED</text>
<text x="151.9" y="130.9">71</text>
<text x="151.9" y="127.4">72</text>
<text x="71.6" y="134.4">19</text>
<text x="77.2" y="132.7">P2MDIBP</text>
<text x="77.2" y="136.2">P2MDIBN</text>
<text x="100.7" y="136.2">GPO45/P2LED0/DISAUTOLOAD</text>
<text x="124.5" y="132.7">GPIO46/P2LED1</text>
<text x="151.9" y="138">69</text>
<text x="151.9" y="134.4">70</text>
<text x="71.6" y="141.5">21</text>
<text x="77.2" y="143.3">P2MDICP</text>
<text x="110.8" y="143.3">GPO43/P3LED0/EN_SPIF</text>
<text x="122" y="139.7">GPO44/DIS_8051</text>
<text x="151.9" y="141.5">68</text>
<text x="71.6" y="145">22</text>
<text x="71.6" y="148.6">23</text>
<text x="77.2" y="146.8">P2MDICN</text>
<text x="124.5" y="146.8">GPIO41/P3LED1</text>
<text x="151.9" y="148.6">66</text>
<text x="151.9" y="145">67</text>
<text x="71.6" y="152.1">24</text>
<text x="77.2" y="150.3">P2MDIDP</text>
<text x="77.2" y="153.8">P2MDIDN</text>
<text x="101.5" y="153.8">GPO39/P4LED0/EEPROM_MOD</text>
<text x="124.5" y="150.3">GPIO40/P4LED1</text>
<text x="151.9" y="152.1">65</text>
<text x="71.6" y="159.1">26</text>
<text x="77.2" y="160.9">P3MDIAP</text>
<text x="71.6" y="162.7">27</text>
<text x="71.6" y="166.2">28</text>
<text x="77.2" y="164.4">P3MDIAN</text>
<text x="77.2" y="168">P3MDIBP</text>
<text x="133.2" y="168">RESERVED</text>
<text x="133.2" y="164.4">RESERVED</text>
<text x="151.9" y="166.2">61</text>
<text x="151.9" y="162.7">62</text>
<text x="71.6" y="169.7">29</text>
<text x="77.2" y="171.5">P3MDIBN</text>
<text x="151.9" y="173.2">59</text>
<text x="71.6" y="176.8">31</text>
<text x="77.2" y="178.5">P3MDICP</text>
<text x="123" y="178.5">GPIO09/SPIF_D1</text>
<text x="123.1" y="175">GPIO10/SPIF_CS</text>
<text x="151.9" y="176.8">58</text>
<text x="71.6" y="180.3">32</text>
<text x="71.6" y="183.8">33</text>
<text x="77.2" y="182.1">P3MDICN</text>
<text x="77.2" y="185.6">P3MDIDP</text>
<text x="121.3" y="185.6">GPIO04/SPIF_CLK</text>
<text x="123" y="182.1">GPIO05/SPIF_D0</text>
<text x="151.9" y="183.8">56</text>
<text x="151.9" y="180.3">57</text>
<text x="287.3" y="180.3">1</text>
<text x="287.3" y="183.8">2</text>
<text x="291.7" y="181.7">BS</text>
<text x="291.7" y="185.2">GND</text>
<text x="306.2" y="181.7">SW</text>
<text x="307.8" y="185.2">IN</text>
<text x="314" y="183.8">5</text>
<text x="314" y="180.3">6</text>
<text x="71.6" y="187.4">34</text>
<text x="77.2" y="189.1">P3MDIDN</text>
<text x="121.9" y="189.1">GPIO02/UART_TX</text>
<text x="151.9" y="190.9">54</text>
<text x="151.9" y="187.4">55</text>
<text x="287.3" y="187.4">3</text>
<text x="291.7" y="188.8">FB</text>
<text x="307.1" y="188.8">EN</text>
<text x="314" y="187.4">4 R12</text>
<text x="71.6" y="197.9">37</text>
<text x="121.7" y="192.7">GPIO01/UART_RX</text>
<text x="77.2" y="199.7">MDIREF</text>
<text x="135.2" y="203.2">P4MDIDN</text>
<text x="151.9" y="201.5">51</text>
<text x="71.6" y="205">39</text>
<text x="77.2" y="206.8">RTT1</text>
<text x="135.6" y="206.8">P4MDIDP</text>
<text x="151.9" y="208.5">49</text>
<text x="151.9" y="205">50</text>
<text x="135.4" y="210.3">P4MDICN</text>
<text x="135.9" y="213.8">P4MDICP</text>
<text x="151.9" y="212.1">48</text>
<text x="71.6" y="219.1">43</text>
<text x="77.2" y="220.9">P4MDIAP</text>
<text x="135.5" y="220.9">P4MDIBN</text>
<text x="151.9" y="219.1">46</text>
<text x="71.6" y="222.6">44</text>
<text x="77.2" y="224.4">P4MDIAN</text>
<text x="135.9" y="224.4">P4MDIBP</text>
<text x="151.9" y="222.6">45</text>
</g>
<g font-size="3.2">
<text x="293.5" y="28.6">A12</text>
<text x="324.7" y="28.6">B12</text>
<text x="301.2" y="30.4">GND</text>
<text x="308.3" y="34.7" transform="rotate(-90 308.3 34.7)">EP</text>
<text x="311.9" y="34.7" transform="rotate(-90 311.9 34.7)">EP</text>
<text x="315.4" y="34.7" transform="rotate(-90 315.4 34.7)">EP</text>
<text x="316" y="30.4">GND</text>
<text x="318.9" y="34.7" transform="rotate(-90 318.9 34.7)">EP</text>
<text x="306.6" y="38.2" transform="rotate(-90 306.6 38.2)">1</text>
<text x="310.1" y="38.2" transform="rotate(-90 310.1 38.2)">2</text>
<text x="313.6" y="38.2" transform="rotate(-90 313.6 38.2)">3</text>
<text x="317.1" y="38.2" transform="rotate(-90 317.1 38.2)">4</text>
<text x="185" y="99.2">4</text>
<text x="201.1" y="106.2">2</text>
<text x="71.6" y="194.4">36</text>
<text x="77.2" y="196.2">AGND</text>
</g>
<g font-size="3.2" fill="#f00">
<text x="151.9" y="70.9">88</text>
<text x="139.4" y="72.7">AVDDL</text>
<text x="73.7" y="85.1">5</text>
<text x="77.2" y="86.8">AVDDH</text>
<text x="151.9" y="88.6">83</text>
<text x="138.8" y="90.3">AVDDH</text>
<text x="71.6" y="102.7">10</text>
<text x="77.2" y="104.5">AVDDL</text>
<text x="138.8" y="111.5">AVDDH</text>
<text x="151.9" y="109.7">77</text>
<text x="71.6" y="120.3">15</text>
<text x="77.2" y="122.1">PLLVDDL</text>
<text x="71.6" y="138">20</text>
<text x="77.2" y="139.7">AVDDL</text>
<text x="71.6" y="155.6">25</text>
<text x="151.9" y="155.6">64</text>
<text x="77.2" y="157.4">AVDDH</text>
<text x="137.1" y="160.9">DVDDIO</text>
<text x="139.1" y="157.4">DVDDL</text>
<text x="151.9" y="159.1">63</text>
<text x="71.6" y="173.2">30</text>
<text x="139.1" y="171.5">DVDDL</text>
<text x="151.9" y="169.7">60</text>
<text x="77.2" y="175">AVDDL</text>
<text x="71.6" y="190.9">35</text>
<text x="77.2" y="192.7">AVDDH</text>
<text x="139.4" y="196.2">AVDDL</text>
<text x="151.9" y="197.9">52</text>
<text x="151.9" y="194.4">53</text>
<text x="71.6" y="201.5">38</text>
<text x="77.2" y="203.2">AVDDL</text>
<text x="138.8" y="199.7">AVDDH</text>
<text x="71.6" y="208.5">40</text>
<text x="71.6" y="212.1">41</text>
<text x="71.6" y="215.6">42</text>
<text x="77.2" y="210.3">AVDDH</text>
<text x="77.2" y="213.8">DVDDL</text>
<text x="151.9" y="215.6">47</text>
<text x="77.2" y="217.3">AVDDH</text>
<text x="139.4" y="217.3">AVDDL</text>
</g>
</svg>
